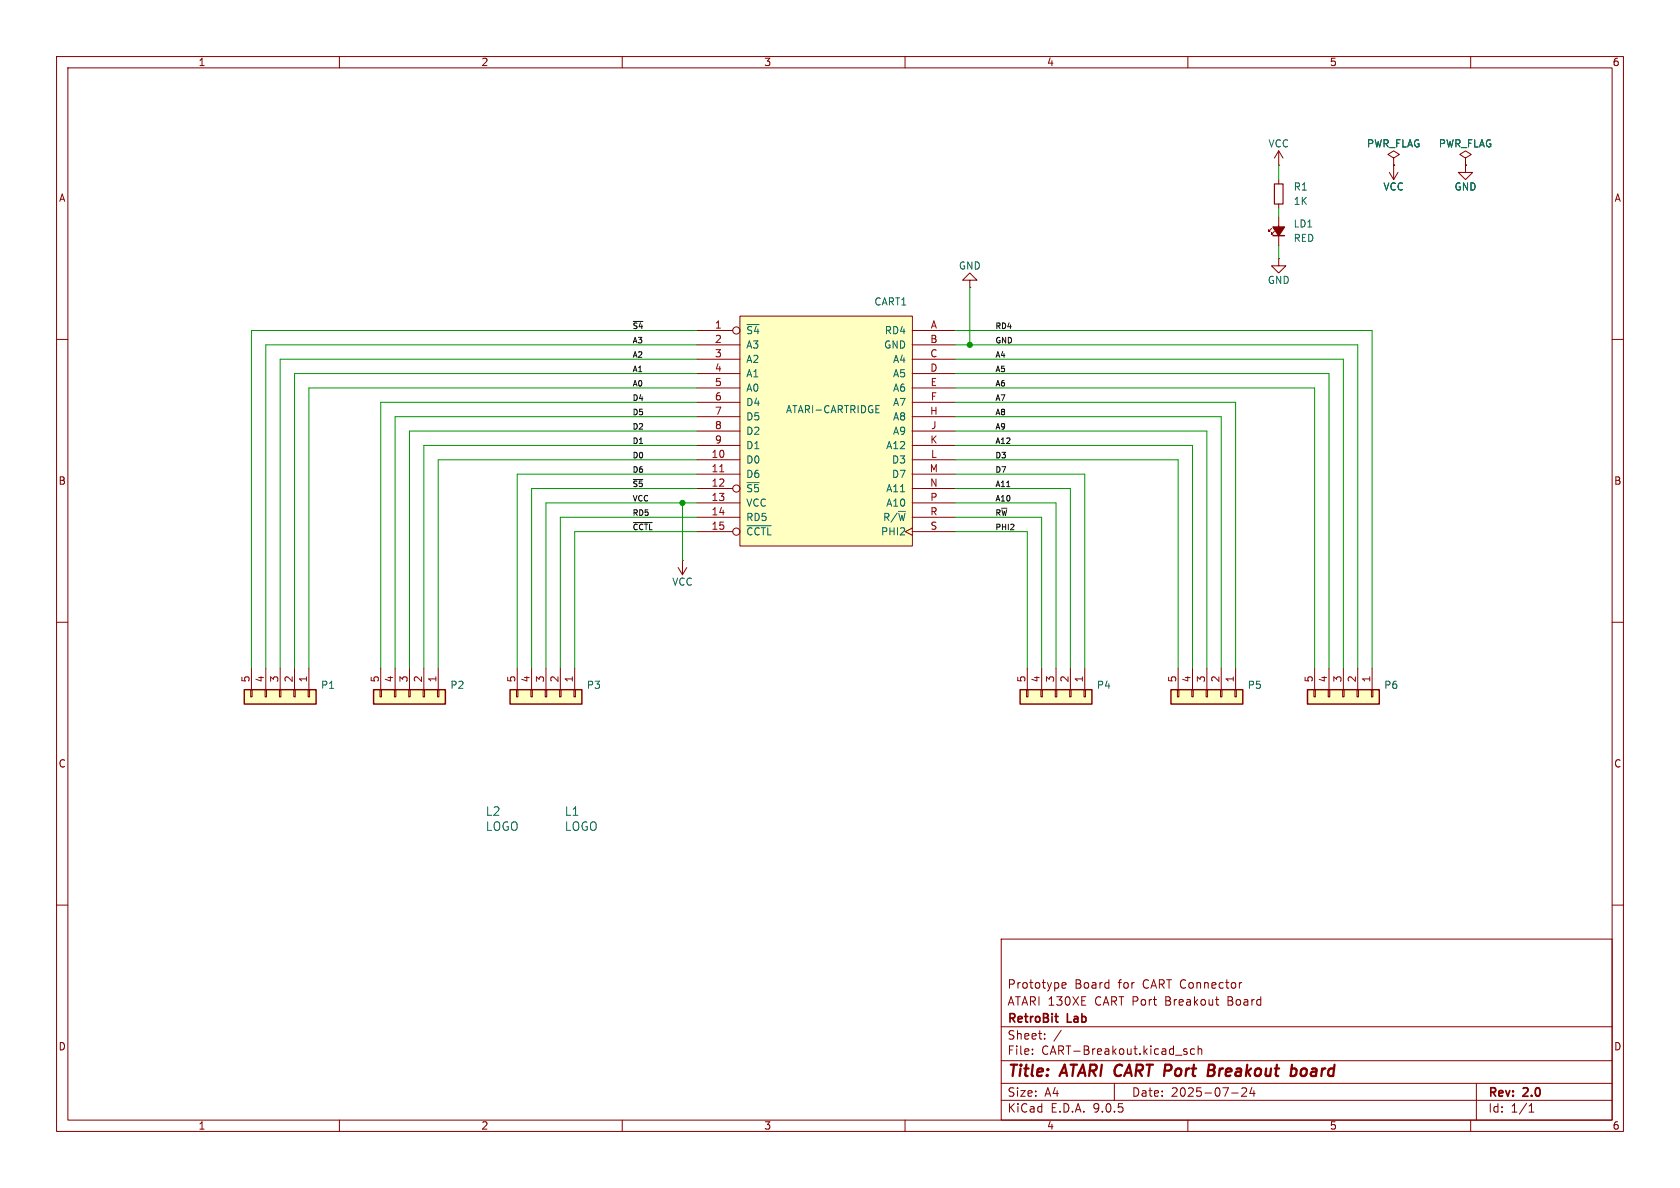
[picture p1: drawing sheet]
<svg xmlns="http://www.w3.org/2000/svg" width="297mm" height="210mm" viewBox="0 0 297 210" stroke-linecap="round" stroke-linejoin="round" font-family="sans-serif">
<g fill="none" stroke="#840000" stroke-width=".18">
<path d="M10 10h277v190h-277zM12 12h273v186h-273zM60 10v2M110 10v2M160 10v2M210 10v2M260 10v2M226.1 29.2h.1M226.1 26.7l-.8 1.2M226.1 26.7l.7 1.2M226.1 26.7v2.5M10 60h2"/>
<path d="M285 60h2M10 110h2M285 110h2M10 160h2M177 166h108v32h-108zM187.7 174.2l.8-.1-.1-.3-.4-.1-.3 .2 .1 .7h.6M214.9 176.7h.6M215.3 177.7h.2M219.5 173.7l-.3 .1M285 160h2M60 198v2M110 198v2"/>
<path d="M160 198v2M177 194.5h108M177 191.5h108M177 187.5h108M177 181.5h108M182.5 186.3v.1M182.5 185.5v.1M184.7 183.6v.1M184.7 182.8v.1M187.6 182.1l-1.3 2M197 191.5v3M209.2 185.7l.7 .4-.2 .3-.5-.1"/>
<path d="M209.8 185.5l-.3-.1-.3 .2M210 198v2M211.2 185.5l-.5-.1-.2 .3v.4l.1 .2h.6M211.8 185.5l.2-.1 .4 .1 .1 .9M211.8 184.9v1.5M217.7 193.2h1.2M219.5 192.4l.6-.1 .2 .1 .1 .3-.9 1.1h.9M221.3 192.2l-.3 1.1h.9M221.7 192.8v1M260 198v2M261 191.5v6.5M270.3 196.6h.9"/>
<path d="M270.3 195.5l.4-.4v1.5"/>
</g>
<path d="M213.6 189.2h.7M213.7 188.2h.7a.49 .49 0 0 1 .3 .5 .49 .49 0 0 1-.4 .5M214.3 189.2l.3 .1a.58 .58 0 0 1-.3 .9h-.8M230.7 188.9a.62 .62 0 0 0-.7 .4v.7a.52 .52 0 0 0 .7 .1" fill="none" stroke="#840000" stroke-width=".4"/>
<path d="M186.5 179.7h.6M186.9 180.7h.2" fill="none" stroke="#840000" stroke-width=".3"/>
<path d="M90.2 121.9h12.7v2.6h-12.7z" fill="#ffffc2"/>
<path d="M90.2 121.9h12.7v2.6h-12.7z" fill="none" stroke="#840000" stroke-width=".25"/>
<path d="M91.4 118.1v3.8M94 118.1v3.8M96.5 118.1v3.8M99.1 118.1v3.8M101.6 118.1v3.8M91.3 121.9h.3v1.3h-.3zM93.9 121.9h.2v1.3h-.2zM96.4 121.9h.2v1.3h-.2zM98.9 121.9h.3v1.3h-.3zM101.5 121.9h.2v1.3h-.2z" fill="none" stroke="#840000" stroke-width=".18"/>
<path d="M66 121.9h12.7v2.6h-12.7z" fill="#ffffc2"/>
<path d="M66 121.9h12.7v2.6h-12.7z" fill="none" stroke="#840000" stroke-width=".25"/>
<g fill="none" stroke="#840000" stroke-width=".18">
<path d="M120.6 99.1h.1M120.6 99.1v2.5M67.3 118.1v3.8M69.8 118.1v3.8M72.4 118.1v3.8M74.9 118.1v3.8M77.5 118.1v3.8M119.9 100.3l.7 1.3M121.4 100.3l-.8 1.3M67.2 121.9h.2v1.3h-.2zM69.7 121.9h.3v1.3h-.3zM72.3 121.9h.2v1.3h-.2z"/>
<path d="M74.8 121.9h.3v1.3h-.3zM77.3 121.9h.3v1.3h-.3z"/>
</g>
<path d="M180.3 121.9h12.7v2.6h-12.7z" fill="#ffffc2"/>
<path d="M180.3 121.9h12.7v2.6h-12.7z" fill="none" stroke="#840000" stroke-width=".25"/>
<path d="M181.6 118.1v3.8M184.1 118.1v3.8M186.7 118.1v3.8M189.2 118.1v3.8M191.8 118.1v3.8M181.5 121.9h.2v1.3h-.2zM184 121.9h.3v1.3h-.3zM186.6 121.9h.2v1.3h-.2zM189.1 121.9h.3v1.3h-.3zM191.6 121.9h.3v1.3h-.3z" fill="none" stroke="#840000" stroke-width=".18"/>
<path d="M130.8 55.9h30.5v40.6h-30.5z" fill="#ffffc2"/>
<g fill="none" stroke="#840000" stroke-width=".18">
<path d="M123.2 58.4h6.3M130.8 55.9h30.5v40.6h-30.5zM161.3 58.4h7.6M123.2 61h7.6M123.2 63.5h7.6M123.2 66h7.6M123.2 68.6h7.6M123.2 71.1h7.6M123.2 73.7h7.6M123.2 76.2h7.6M123.2 78.7h7.6M161.3 61h7.6"/>
<path d="M161.3 63.5h7.6M161.3 66h7.6M161.3 68.6h7.6M161.3 71.1h7.6M161.3 73.7h7.6M161.3 76.2h7.6M161.3 78.7h7.6M123.2 81.3h7.6M123.2 83.8h7.6M123.2 86.4h6.3M123.2 88.9h7.6M123.2 91.4h7.6"/>
<path d="M123.2 94h6.3M161.3 93.3l-1.3 .7 1.3 .6M161.3 81.3h7.6M161.3 83.8h7.6M161.3 86.4h7.6M161.3 88.9h7.6M161.3 91.4h7.6M161.3 94h7.6"/>
<circle cx="130.2" cy="58.4" r=".63"/>
<circle cx="130.2" cy="94" r=".63"/>
<circle cx="130.2" cy="86.4" r=".63"/>
</g>
<path d="M127.2 83.4h.8" fill="none" stroke="#a90000" stroke-width=".18"/>
<path d="M132.1 92.9h4.2" fill="none" stroke="#006464" stroke-width=".18"/>
<path d="M207 121.9h12.7v2.6h-12.7z" fill="#ffffc2"/>
<path d="M207 121.9h12.7v2.6h-12.7z" fill="none" stroke="#840000" stroke-width=".25"/>
<path d="M208.3 118.1v3.8M210.8 118.1v3.8M213.4 118.1v3.8M215.9 118.1v3.8M218.4 118.1v3.8M208.2 121.9h.2v1.3h-.2zM210.7 121.9h.2v1.3h-.2zM213.2 121.9h.3v1.3h-.3zM215.8 121.9h.2v1.3h-.2zM218.3 121.9h.3v1.3h-.3z" fill="none" stroke="#840000" stroke-width=".18"/>
<path d="M231.1 121.9h12.7v2.6h-12.7z" fill="#ffffc2"/>
<path d="M225 41.7h2.1M231.1 121.9h12.7v2.6h-12.7z" fill="none" stroke="#840000" stroke-width=".25"/>
<g fill="none" stroke="#840000" stroke-width=".18">
<path d="M226.1 31.8v.7M226.1 36.1v.7M226.1 38.4v5M245.6 30.5l.8 1.3M246.4 27.9l1-.6-1-.6-1 .6 1 .6v1.3M246.4 29.2h.1M246.4 29.2v2.6M247.1 30.5l-.7 1.3M259.1 27.9l1-.6-1-.6-1 .6 1 .6v1.3M259.1 29.2h.1M259.1 29.2v1.3h1.2l-1.2 1.3-1.3-1.3h1.3M171.4 49.5h1.3l-1.3-1.2-1.2 1.2h1.2v1.3"/>
<path d="M171.4 50.8h.1M224.8 40.4l-.5 .5v-.3v.3h.2M225.3 40.9l-.5 .5v-.3v.3h.2M226.1 45.7v1.3h1.2l-1.2 1.3-1.3-1.3h1.3M226.1 45.7h.1M232.4 118.1v3.8M234.9 118.1v3.8M237.5 118.1v3.8M240 118.1v3.8M242.6 118.1v3.8M232.3 121.9h.2v1.3h-.2zM234.8 121.9h.3v1.3h-.3z"/>
<path d="M237.4 121.9h.2v1.3h-.2zM239.9 121.9h.3v1.3h-.3zM242.4 121.9h.3v1.3h-.3z"/>
</g>
<path d="M225 40.1h2.1l-1 1.6z" fill="#840000" stroke="#840000" stroke-width=".25"/>
<path d="M225.3 32.5h1.5v3.6h-1.5z" fill="none" stroke="#840000" stroke-width=".2"/>
<path d="M43.2 121.9h12.7v2.6h-12.7z" fill="#ffffc2"/>
<path d="M43.2 121.9h12.7v2.6h-12.7z" fill="none" stroke="#840000" stroke-width=".25"/>
<path d="M246.4 29.2h.1M259.1 29.2h.1M44.4 118.1v3.8M47 118.1v3.8M49.5 118.1v3.8M52.1 118.1v3.8M54.6 118.1v3.8M44.3 121.9h.3v1.3h-.3zM46.9 121.9h.2v1.3h-.2zM49.4 121.9h.3v1.3h-.3zM51.9 121.9h.3v1.3h-.3zM54.5 121.9h.2v1.3h-.2z" fill="none" stroke="#840000" stroke-width=".18"/>
<path d="M112 92.4h3.3" fill="none" stroke="#0f0f0f" stroke-width=".18"/>
<g fill="none" stroke="#009600" stroke-width=".18">
<path d="M226.1 29.2v2.6M226.1 36.8v1.6M123.2 58.4h-78.8v59.7M168.9 58.4h73.7v59.7M171.4 50.8v10.2M226.1 43.4v2.3M123.2 71.1h-55.9v47M123.2 61h-76.2v57.1M123.2 68.6h-68.6v49.5M123.2 63.5h-73.7v54.6M123.2 66h-71.1v52.1M123.2 73.7h-53.4v44.4"/>
<path d="M123.2 78.7h-48.3v39.4M123.2 76.2h-50.8v41.9M168.9 71.1h49.5v47M168.9 61h71.1v57.1M168.9 76.2h44.5v41.9M168.9 73.7h47v44.4M168.9 78.7h41.9v39.4M168.9 68.6h63.5v49.5M168.9 63.5h68.6v54.6M168.9 66h66v52.1M120.6 88.9v10.2M123.2 83.8h-31.8v34.3"/>
<path d="M123.2 94h-21.6v24.1M123.2 81.3h-45.7v36.8M123.2 88.9h-26.7v29.2M123.2 91.4h-24.1v26.7M123.2 86.4h-29.2v31.7M168.9 83.8h22.9v34.3M168.9 94h12.7v24.1M168.9 81.3h39.4v36.8M168.9 88.9h17.8v29.2M168.9 91.4h15.2v26.7M168.9 86.4h20.3v31.7"/>
</g>
<g fill="#009600" stroke="#009600" stroke-width=".18">
<circle cx="120.6" cy="88.9" r=".46"/>
<circle cx="171.4" cy="61" r=".46"/>
</g>
<g font-size="2.8" fill="#840000">
<text x="178" y="190.9">Title:</text>
<text x="187.7" y="190.9">ATARI CART Port</text>
<text x="216" y="190.9">Breakout</text>
<text x="231.4" y="190.9">board</text>
</g>
<g font-size="2.1" fill="#006464">
<text x="85.8" y="144.4">L2</text>
<text x="85.8" y="147.1">LOGO</text>
<text x="99.7" y="144.4">L1</text>
<text x="99.7" y="147.1">LOGO</text>
</g>
<g font-size="2.1" fill="#840000">
<text x="178" y="178">ATARI 130XE</text>
<text x="178" y="175">Prototype</text>
<text x="189.9" y="175">Board</text>
<text x="193.6" y="178">CART Port</text>
<text x="197.7" y="175">for</text>
<text x="202.2" y="175">CART Connector</text>
<text x="206.3" y="178">Breakout</text>
<text x="217.4" y="178">Board</text>
<text x="178" y="184">Sheet:</text>
<text x="178" y="181.2">RetroBit</text>
<text x="188.7" y="181.2">Lab</text>
<text x="178" y="186.7">File:</text>
<text x="184.1" y="186.7">CART-Breakout.kicad_sch</text>
<text x="178" y="196.9">KiCad</text>
<text x="178" y="194.1">Size:</text>
<text x="184.7" y="194.1">A4</text>
<text x="185.7" y="196.9">E.D.A.</text>
<text x="193.3" y="196.9">9.0.5</text>
<text x="200" y="194.1">Date:</text>
<text x="207" y="194.1">2025-07-24</text>
<text x="263" y="194.3">Rev:</text>
<text x="263" y="196.9">Id:</text>
<text x="267.1" y="196.9">1/1</text>
<text x="269.4" y="194.3">2.0</text>
</g>
<g font-size="1.8" fill="#840000">
<text x="35" y="11.9">1</text>
<text x="85" y="11.9">2</text>
<text x="135" y="11.9">3</text>
<text x="185" y="11.9">4</text>
<text x="235" y="11.9">5</text>
<text x="285" y="11.9">6</text>
<text x="10.3" y="35.9">A</text>
<text x="285.3" y="35.9">A</text>
<text x="10.3" y="85.9">B</text>
<text x="285.3" y="85.9">B</text>
<text x="10.3" y="135.9">C</text>
<text x="285.3" y="135.9">C</text>
<text x="10.3" y="185.9">D</text>
<text x="285.3" y="185.9">D</text>
<text x="35" y="199.9">1</text>
<text x="85" y="199.9">2</text>
<text x="135" y="199.9">3</text>
<text x="185" y="199.9">4</text>
<text x="235" y="199.9">5</text>
<text x="285" y="199.9">6</text>
</g>
<g font-size="1.8" fill="#006464">
<text x="224.1" y="26.3">VCC</text>
<text x="241.6" y="26.3">PWR_FLAG</text>
<text x="254.3" y="26.3">PWR_FLAG</text>
<text x="228.6" y="33.9">R1</text>
<text x="244.5" y="33.9">VCC</text>
<text x="257" y="33.9">GND</text>
<text x="228.6" y="36.4">1K</text>
<text x="169.4" y="47.9">GND</text>
<text x="224" y="50.4">GND</text>
<text x="131.8" y="59.3">~{S4}</text>
<text x="154.5" y="54.2">CART1</text>
<text x="156.3" y="59.3">RD4</text>
<text x="131.8" y="61.8">A3</text>
<text x="131.8" y="64.4">A2</text>
<text x="156.2" y="61.8">GND</text>
<text x="157.8" y="64.4">A4</text>
<text x="131.8" y="66.9">A1</text>
<text x="131.8" y="69.4">A0</text>
<text x="131.8" y="72">D4</text>
<text x="157.8" y="66.9">A5</text>
<text x="157.8" y="69.4">A6</text>
<text x="157.8" y="72">A7</text>
<text x="131.8" y="74.5">D5</text>
<text x="131.8" y="77.1">D2</text>
<text x="138.8" y="73.3">ATARI-CARTRIDGE</text>
<text x="157.8" y="74.5">A8</text>
<text x="157.8" y="77.1">A9</text>
<text x="131.8" y="79.6">D1</text>
<text x="131.8" y="82.1">D0</text>
<text x="156.6" y="79.6">A12</text>
<text x="157.6" y="82.1">D3</text>
<text x="131.8" y="84.7">D6</text>
<text x="131.8" y="87.2">~{S5}</text>
<text x="131.8" y="89.8">VCC</text>
<text x="156.6" y="87.2">A11</text>
<text x="156.6" y="89.8">A10</text>
<text x="157.6" y="84.7">D7</text>
<text x="131.8" y="92.3">RD5</text>
<text x="131.8" y="94.8">~{CCTL}</text>
<text x="155.7" y="94.8">PHI2</text>
<text x="156" y="92.3">R/~{W}</text>
<text x="118.7" y="103.7">VCC</text>
<text x="56.7" y="122">P1</text>
<text x="79.5" y="122">P2</text>
<text x="103.6" y="122">P3</text>
<text x="193.8" y="122">P4</text>
<text x="220.5" y="122">P5</text>
<text x="244.6" y="122">P6</text>
</g>
<g font-size="1.8" fill="#a90000">
<text x="126.3" y="58.2">1</text>
<text x="164.5" y="58.2">A</text>
<text x="126.3" y="60.7">2</text>
<text x="126.3" y="63.2">3</text>
<text x="126.3" y="65.8">4</text>
<text x="164.4" y="60.7">B</text>
<text x="164.4" y="63.2">C</text>
<text x="164.4" y="65.8">D</text>
<text x="126.3" y="68.3">5</text>
<text x="126.3" y="70.9">6</text>
<text x="164.4" y="68.3">E</text>
<text x="164.5" y="70.9">F</text>
<text x="126.3" y="73.4">7</text>
<text x="126.3" y="75.9">8</text>
<text x="164.3" y="73.4">H</text>
<text x="164.5" y="75.9">J</text>
<text x="125.7" y="81">10</text>
<text x="125.7" y="83.6">11</text>
<text x="126.3" y="78.5">9</text>
<text x="164.3" y="83.6">M</text>
<text x="164.4" y="78.5">K</text>
<text x="164.5" y="81">L</text>
<text x="125.7" y="86.1">12</text>
<text x="125.7" y="88.6">13</text>
<text x="164.3" y="86.1">N</text>
<text x="164.4" y="88.6">P</text>
<text x="125.7" y="91.2">14</text>
<text x="125.7" y="93.7">15</text>
<text x="164.4" y="91.2">R</text>
<text x="164.4" y="93.7">S</text>
<text x="44.2" y="120.7" transform="rotate(-90 44.2 120.7)">5</text>
<text x="46.7" y="120.7" transform="rotate(-90 46.7 120.7)">4</text>
<text x="49.3" y="120.7" transform="rotate(-90 49.3 120.7)">3</text>
<text x="51.8" y="120.7" transform="rotate(-90 51.8 120.7)">2</text>
<text x="54.4" y="120.7" transform="rotate(-90 54.4 120.7)">1</text>
<text x="67.1" y="120.7" transform="rotate(-90 67.1 120.7)">5</text>
<text x="69.6" y="120.7" transform="rotate(-90 69.6 120.7)">4</text>
<text x="72.1" y="120.7" transform="rotate(-90 72.1 120.7)">3</text>
<text x="74.7" y="120.7" transform="rotate(-90 74.7 120.7)">2</text>
<text x="77.2" y="120.7" transform="rotate(-90 77.2 120.7)">1</text>
<text x="91.2" y="120.7" transform="rotate(-90 91.2 120.7)">5</text>
<text x="93.7" y="120.7" transform="rotate(-90 93.7 120.7)">4</text>
<text x="96.3" y="120.7" transform="rotate(-90 96.3 120.7)">3</text>
<text x="98.8" y="120.7" transform="rotate(-90 98.8 120.7)">2</text>
<text x="101.3" y="120.7" transform="rotate(-90 101.3 120.7)">1</text>
<text x="181.4" y="120.7" transform="rotate(-90 181.4 120.7)">5</text>
<text x="183.9" y="120.7" transform="rotate(-90 183.9 120.7)">4</text>
<text x="186.4" y="120.7" transform="rotate(-90 186.4 120.7)">3</text>
<text x="189" y="120.7" transform="rotate(-90 189 120.7)">2</text>
<text x="191.5" y="120.7" transform="rotate(-90 191.5 120.7)">1</text>
<text x="208" y="120.7" transform="rotate(-90 208 120.7)">5</text>
<text x="210.6" y="120.7" transform="rotate(-90 210.6 120.7)">4</text>
<text x="213.1" y="120.7" transform="rotate(-90 213.1 120.7)">3</text>
<text x="215.6" y="120.7" transform="rotate(-90 215.6 120.7)">2</text>
<text x="218.2" y="120.7" transform="rotate(-90 218.2 120.7)">1</text>
<text x="232.2" y="120.7" transform="rotate(-90 232.2 120.7)">5</text>
<text x="234.7" y="120.7" transform="rotate(-90 234.7 120.7)">4</text>
<text x="237.2" y="120.7" transform="rotate(-90 237.2 120.7)">3</text>
<text x="239.8" y="120.7" transform="rotate(-90 239.8 120.7)">2</text>
<text x="242.3" y="120.7" transform="rotate(-90 242.3 120.7)">1</text>
</g>
<g font-size="1.7" fill="#006464">
<text x="228.6" y="40.4">LD1</text>
<text x="228.6" y="43">RED</text>
</g>
<g font-size="1.4" fill="#0f0f0f">
<text x="111.8" y="58.2">~{S4}</text>
<text x="175.9" y="58.2">RD4</text>
<text x="111.8" y="60.8">A3</text>
<text x="111.8" y="63.3">A2</text>
<text x="111.8" y="65.8">A1</text>
<text x="175.9" y="65.8">A5</text>
<text x="175.9" y="63.3">A4</text>
<text x="175.9" y="60.8">GND</text>
<text x="111.8" y="70.9">D4</text>
<text x="111.8" y="68.4">A0</text>
<text x="175.9" y="68.4">A6</text>
<text x="175.9" y="70.9">A7</text>
<text x="111.8" y="76">D2</text>
<text x="111.8" y="73.5">D5</text>
<text x="175.9" y="76">A9</text>
<text x="175.9" y="73.5">A8</text>
<text x="111.8" y="83.6">D6</text>
<text x="111.8" y="81.1">D0</text>
<text x="111.8" y="78.5">D1</text>
<text x="175.9" y="78.5">A12</text>
<text x="175.9" y="83.6">D7</text>
<text x="175.9" y="81.1">D3</text>
<text x="111.8" y="88.7">VCC</text>
<text x="111.8" y="86.2">~{S5}</text>
<text x="175.9" y="88.7">A10</text>
<text x="175.9" y="86.2">A11</text>
<text x="111.8" y="91.2">RD5</text>
<text x="111.8" y="93.8">~{CCTL}</text>
<text x="175.9" y="91.2">R~{W}</text>
<text x="175.9" y="93.8">PHI2</text>
</g>
</svg>
